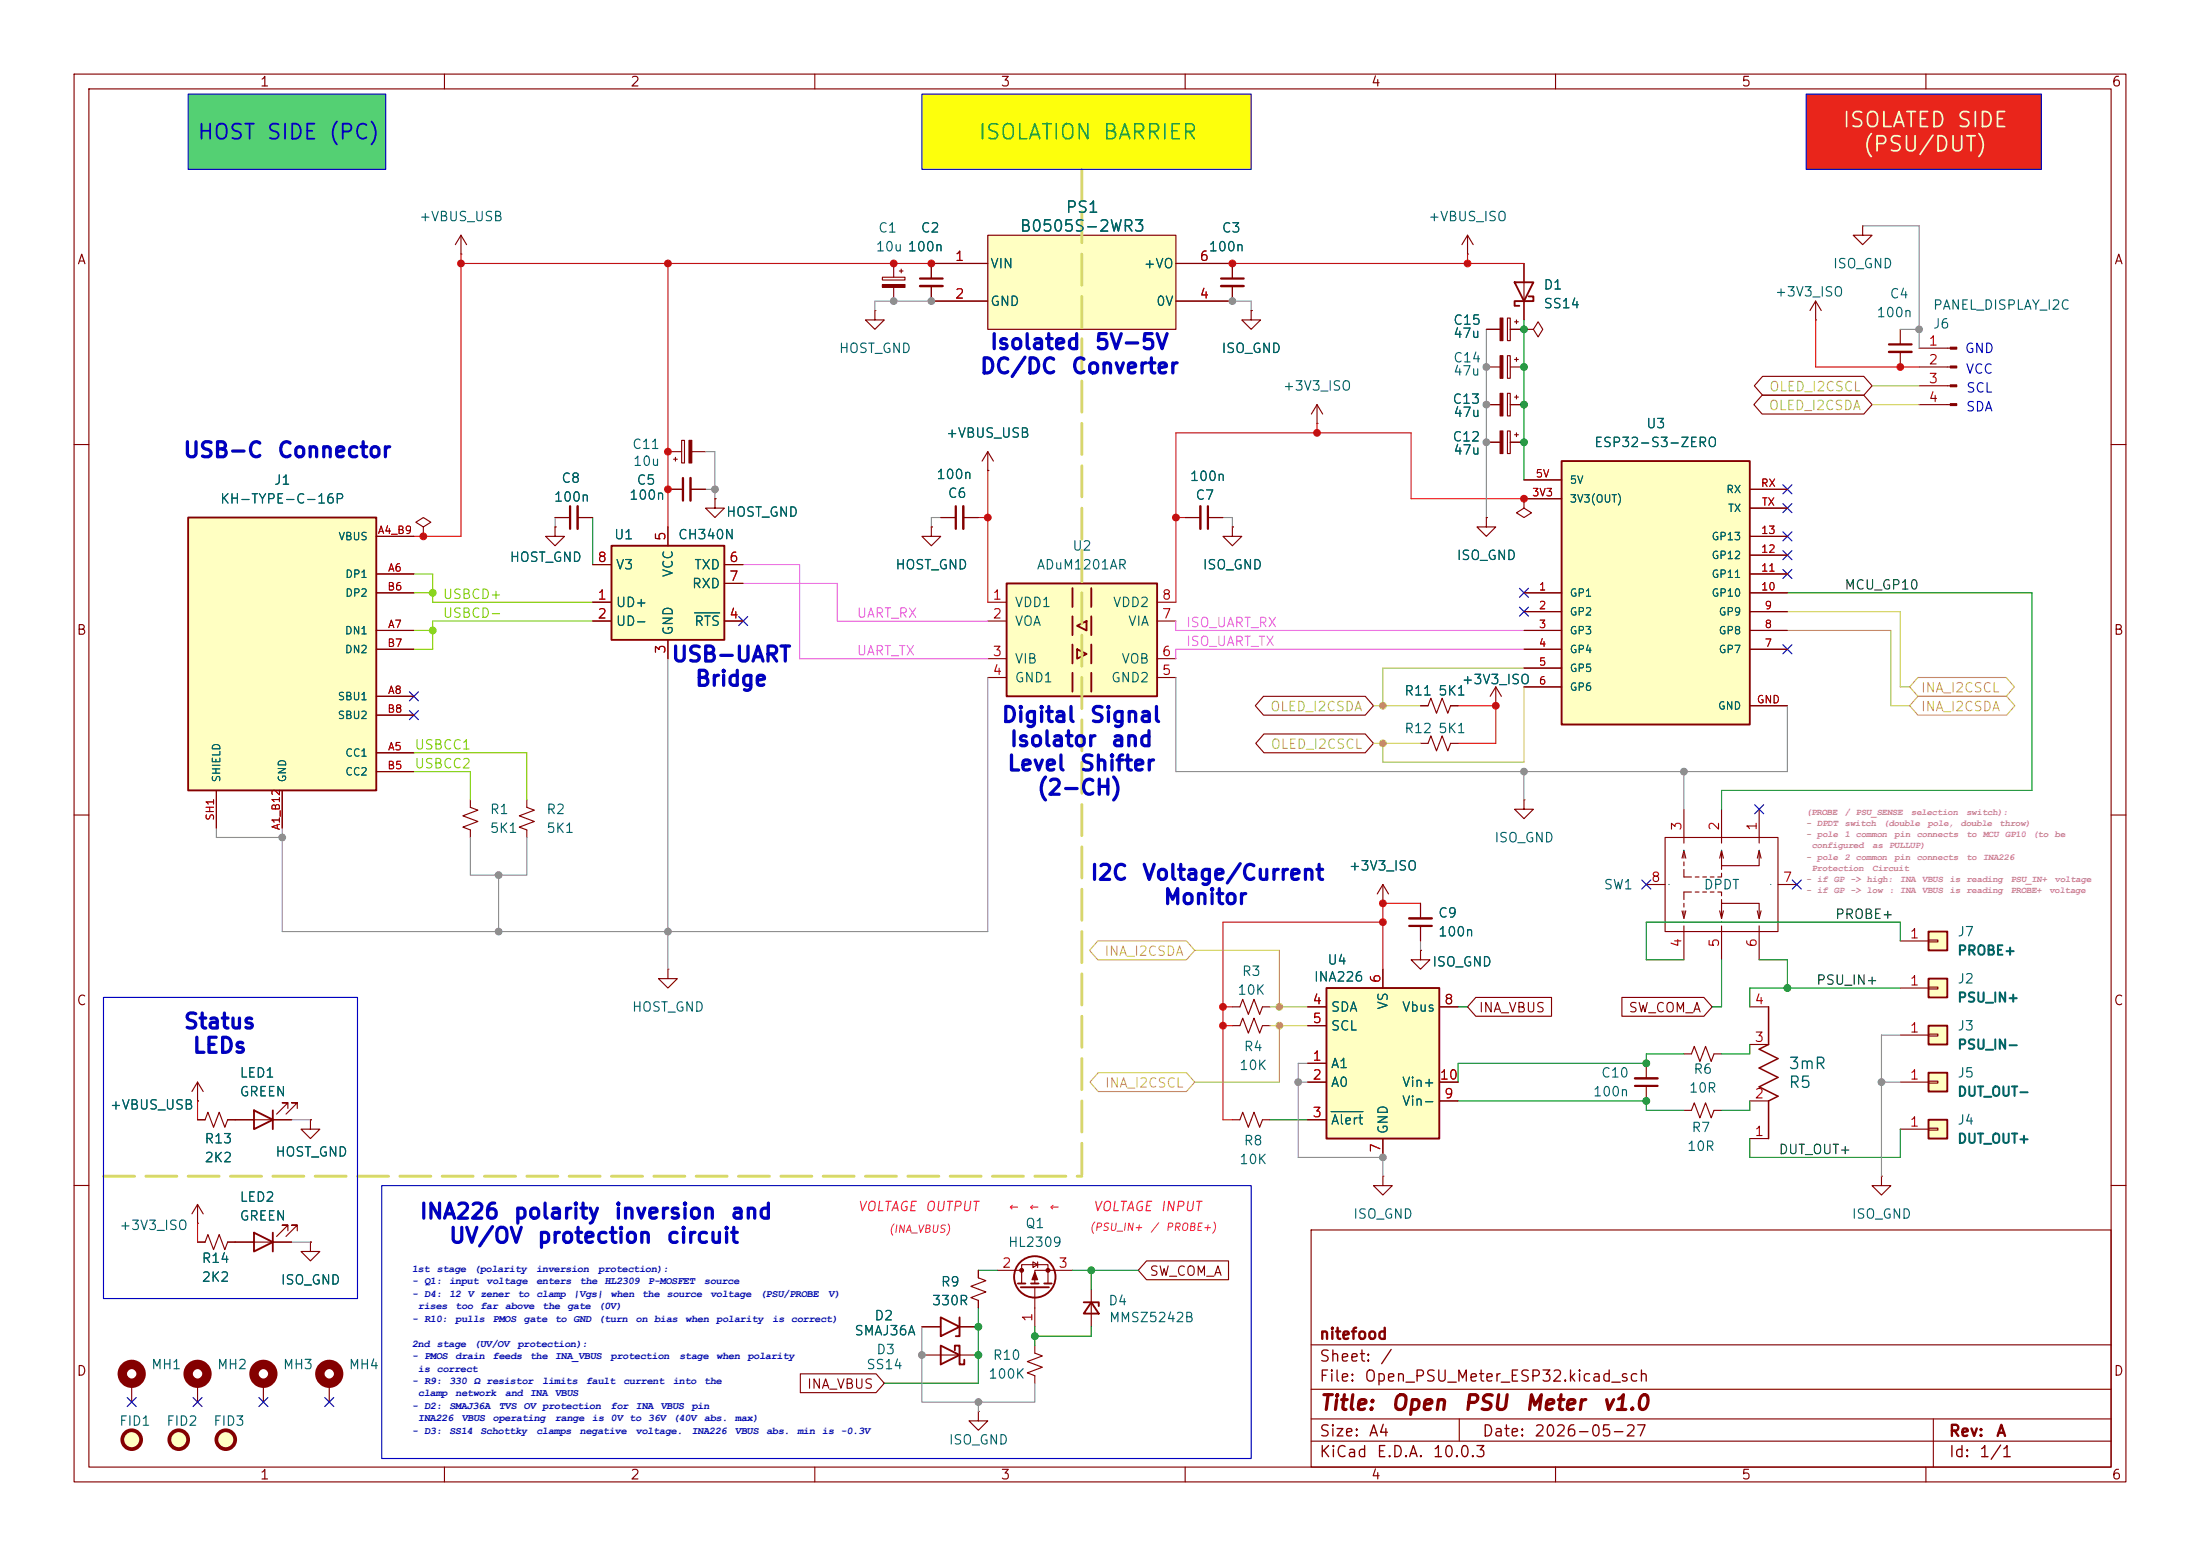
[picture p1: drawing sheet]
<svg xmlns="http://www.w3.org/2000/svg" width="297mm" height="210mm" viewBox="0 0 297 210" stroke-linecap="round" stroke-linejoin="round" font-family="sans-serif">
<g fill="none" stroke="#840000" stroke-width=".15">
<path d="M10 10h277v190h-277zM12 12h273v186h-273zM60 10v2M110 10v2M160 10v2M210 10v2M260 10v2M10 60h2M285 60h2M10 110h2M285 110h2M10 160h2"/>
<path d="M177 166h108v32h-108zM285 160h2M60 198v2M110 198v2M160 198v2M177 194.5h108M177 191.5h108M177 187.5h108M177 181.5h108M197 191.5v3M210 198v2M260 198v2"/>
<path d="M261 191.5v6.5"/>
</g>
<path d="M124.5 12.7h44.4v10.2h-44.4z" fill="#fdff0c"/>
<path d="M243.8 12.7h31.8v10.2h-31.8z" fill="#e9251b"/>
<path d="M25.4 12.7h26.7v10.2h-26.7z" fill="#54d073"/>
<path d="M82.5 73.7h15.3v12.7h-15.3z" fill="#ffffc2"/>
<path d="M82.5 73.7h15.3v12.7h-15.3zM127 177.8l2.5 1.3-2.5 1.2zM129.5 177.8v2.5h-.5" fill="none" stroke="#840000" stroke-width=".25"/>
<path d="M80 76.2h2.5M90.2 71.1v2.6M97.8 76.2h2.5M97.8 78.7h2.5M80 81.3h2.5M80 83.8h2.5M90.2 86.4v2.5M97.8 83.8h2.5M227.3 149.9h1l.4-1.1 .8 2.1 .8-2.1 .7 2.1 .4-1h1M124.5 179.1h2.5M129.5 179.1h2.6" fill="none" stroke="#840000" stroke-width=".15"/>
<path d="M93.8 82.7h3.4" fill="none" stroke="#006464" stroke-width=".15"/>
<path d="M260.3 132.1h2.6v2.5h-2.6z" fill="#ffffc2"/>
<path d="M260.3 132.1h2.6v2.5h-2.6z" fill="none" stroke="#840000" stroke-width=".25"/>
<path d="M256.5 133.4h3.8M260.3 133.2h1.3v.3h-1.3z" fill="none" stroke="#840000" stroke-width=".15"/>
<path d="M260.3 125.7h2.6v2.6h-2.6z" fill="#ffffc2"/>
<path d="M204.5 38.1h2.5l-1.3 2.5zM206.4 40h.6v.6h-2.5v.7h.6M260.3 125.7h2.6v2.6h-2.6zM34.3 166.4l2.5 1.2-2.5 1.3zM36.8 166.4v2.5M127 181.6l2.5 1.3-2.5 1.3zM128.9 182.2v-.6h.6v2.6h.7v-.7" fill="none" stroke="#840000" stroke-width=".25"/>
<g fill="none" stroke="#840000" stroke-width=".15">
<path d="M198.1 34.3h.1M198.1 31.8l-.7 1.2M198.1 31.8l.8 1.2M198.1 31.8v2.5M205.7 35.6v7.6M90.2 66h2M93.2 66h2M166.4 71.1v1.3h-1.3l1.3 1.3 1.2-1.3h-1.2M166.4 71.1h.1M186.7 119.4l-.8 1.3M186.7 119.4l.8 1.3M186.7 119.4v2.5"/>
<path d="M186.7 121.9h.1M256.5 127h3.8M260.3 126.9h1.3v.2h-1.3zM166.4 151.1h1l.4-1 .7 2 .8-2 .8 2 .3-1h1M186.7 158.8v1.2h1.3l-1.3 1.3-1.3-1.3h1.3M186.7 158.8h.1M31.7 167.6h7.7M38.9 166.1v-.7h-.8h.8l-1.6 1.5M40.1 166.1v-.7h-.7h.7l-1.5 1.5M17.8 186.7v2.5M124.5 182.9h7.6"/>
</g>
<circle cx="17.8" cy="185.4" r="1.27" fill="none" stroke="#840000" stroke-width="1.3"/>
<path d="M92.2 64.5v3.1" fill="none" stroke="#840000" stroke-width=".3"/>
<path d="M93.2 64.5v3.1" fill="none" stroke="#840000" stroke-width=".33"/>
<path d="M135.9 78.7h20.3v15.3h-20.3z" fill="#ffffc2"/>
<path d="M135.9 78.7h20.3v15.3h-20.3zM144.8 79.4v2.5M147.3 79.4v2.5M144.8 83.2v2.5M144.8 87v2.5M144.8 90.8v2.5M145.4 87.6l1.3 .7-1.3 .6zM145.4 84.5l1.3-.7v1.3zM147.3 83.2v2.5M147.3 87v2.5M147.3 90.8v2.5" fill="none" stroke="#840000" stroke-width=".25"/>
<g fill="none" stroke="#840000" stroke-width=".15">
<path d="M200.7 49.5h1.8M200.7 54.6h1.8M203.5 48h.4v3.1h-.4zM203.5 53.1h.4v3h-.4zM203.9 49.5h1.8M203.9 54.6h1.8M204.5 48.5h.5M204.5 53.6h.5M204.7 48.3v.5M204.7 53.3v.5M160 69.9h2.1M163.1 69.9h2"/>
<path d="M133.3 81.3h2.6M133.3 83.8h2.6M133.3 88.9h2.6M133.3 91.4h2.6M156.2 81.3h2.5M156.2 83.8h2.5M156.2 88.9h2.5M156.2 91.4h2.5"/>
</g>
<path d="M163.1 68.3v3.1" fill="none" stroke="#840000" stroke-width=".3"/>
<path d="M162.1 68.3v3.1" fill="none" stroke="#840000" stroke-width=".33"/>
<g fill="#840000" stroke="#840000" stroke-width=".15">
<path d="M202.5 48h.4v3.1h-.4z"/>
<path d="M202.5 53.1h.4v3h-.4z"/>
</g>
<path d="M133.3 31.8h25.4v12.7h-25.4z" fill="#ffffc2"/>
<g fill="none" stroke="#840000" stroke-width=".15">
<path d="M125.7 35.6h7.6M133.3 31.8h25.4v12.7h-25.4zM158.7 35.6h7.7M92 59.4h.4v3.1h-.4zM125.7 40.6h7.6M158.7 40.6h7.7M200.7 59.7h1.8M203.5 58.2h.4v3h-.4zM203.9 59.7h1.8M204.5 58.7h.5M204.7 58.4v.5M74.9 69.9h2.1"/>
<path d="M78 69.9h2M90.2 61h1.8M90.9 62h.5M91.2 61.7v.5M93.4 61h1.8M96.5 67.3v1.3h1.3l-1.3 1.3-1.3-1.3h1.3M96.5 67.3h.1M125.7 71.1v1.3h1.3l-1.3 1.3-1.2-1.3h1.2M125.7 71.1h.1M236.2 135.9h2.6M26.7 148.6h.1M26.7 146.1v2.5"/>
<path d="M26.7 146.1l-.8 1.2M26.7 146.1l.7 1.2M41.9 151.1v1.3h1.3l-1.3 1.3-1.3-1.3h1.3M41.9 151.1h.1M227.3 142.2h1l.4-1 .8 2.1 .8-2.1 .7 2.1 .4-1.1h1M236.2 153.7h2.6M236.2 148.6h2.6M236.2 141h2.6M254 158.8v1.2h1.3l-1.3 1.3-1.3-1.3h1.3M254 158.8h.1M26.7 165.1h.1M26.7 162.6l-.8 1.2"/>
<path d="M26.7 162.6l.7 1.2M26.7 162.6v2.5M41.9 167.6v1.3h1.3l-1.3 1.3-1.3-1.3h1.3M41.9 167.6h.1M35.6 186.7v2.5M44.4 186.7v2.5"/>
</g>
<g fill="#840000" stroke="#840000" stroke-width=".15">
<path d="M202.5 58.2h.4v3h-.4z"/>
<path d="M93 59.4h.4v3.1h-.4z"/>
</g>
<path d="M238.8 135.9v5.1l-1.3 .6 2.5 1.3-2.5 1.2 2.5 1.3-2.5 1.3 2.5 1.3-1.2 .6v5.1" fill="none" stroke="#840000" stroke-width=".2"/>
<path d="M77 68.3v3.1" fill="none" stroke="#840000" stroke-width=".3"/>
<path d="M78 68.3v3.1" fill="none" stroke="#840000" stroke-width=".33"/>
<g fill="none" stroke="#840000" stroke-width="1.3">
<circle cx="35.6" cy="185.4" r="1.27"/>
<circle cx="44.4" cy="185.4" r="1.27"/>
</g>
<circle cx="24.1" cy="194.3" r="1.27" fill="#ffffc2" stroke="#ffffc2" stroke-width=".14"/>
<circle cx="24.1" cy="194.3" r="1.27" fill="none" stroke="#840000" stroke-width=".51"/>
<path d="M260.3 144.8h2.6v2.5h-2.6z" fill="#ffffc2"/>
<path d="M260.3 144.8h2.6v2.5h-2.6z" fill="none" stroke="#840000" stroke-width=".25"/>
<path d="M256.5 146.1h3.8M260.3 145.9h1.3v.3h-1.3z" fill="none" stroke="#840000" stroke-width=".15"/>
<path d="M260.3 138.4h2.6v2.6h-2.6z" fill="#ffffc2"/>
<path d="M260.3 138.4h2.6v2.6h-2.6z" fill="none" stroke="#840000" stroke-width=".25"/>
<g fill="none" stroke="#840000" stroke-width=".15">
<path d="M119.1 37.4h3.1v.4h-3.1zM120.6 35.6v1.8M120.6 38.8v1.8M121.4 36.6h.5M121.7 36.3v.5M125.7 35.6v2M125.7 38.6v2M118.1 41.9v1.3h1.3l-1.3 1.3-1.3-1.3h1.3M118.1 41.9h.1M63.5 108v1l1 .3-2 .8 2 .8-2 .7 1 .4v1M71.1 108v1l1 .3-2 .8 2 .8-2 .7 1 .4v1M256.5 139.7h3.8"/>
<path d="M260.3 139.6h1.3v.2h-1.3z"/>
</g>
<path d="M124.2 37.6h3.1" fill="none" stroke="#840000" stroke-width=".3"/>
<path d="M124.2 38.6h3.1" fill="none" stroke="#840000" stroke-width=".33"/>
<path d="M119.1 38.4h3.1v.4h-3.1z" fill="#840000" stroke="#840000" stroke-width=".15"/>
<g fill="#ffffc2" stroke="#ffffc2" stroke-width=".14">
<circle cx="17.8" cy="194.3" r="1.27"/>
<circle cx="30.5" cy="194.3" r="1.27"/>
</g>
<g fill="none" stroke="#840000" stroke-width=".51">
<circle cx="17.8" cy="194.3" r="1.27"/>
<circle cx="30.5" cy="194.3" r="1.27"/>
</g>
<path d="M210.8 62.2h25.4v35.6h-25.4z" fill="#ffffc2"/>
<path d="M210.8 62.2h25.4v35.6h-25.4z" fill="none" stroke="#840000" stroke-width=".25"/>
<g fill="none" stroke="#840000" stroke-width=".15">
<path d="M200.7 44.5h1.8M203.5 42.9h.4v3.1h-.4zM203.9 44.5h1.8M204.5 43.4h.5M204.7 43.2v.5M74.9 71.1v1.3h1.3l-1.3 1.3-1.2-1.3h1.2M74.9 71.1h.1M127 69.9h2M130 69.9h2.1M133.3 63.5h.1M133.3 61l-.7 1.2M133.3 61l.8 1.2"/>
<path d="M133.3 61v2.5M200.7 69.9v1.2h-1.3l1.3 1.3 1.2-1.3h-1.2M200.7 69.9h.1M205.7 67.3v1.3l1.1 .6-1.1 .7-1-.7 1-.6M205.7 67.3h.1M205.7 67.3h5.1M205.7 64.8h5.1M236.2 77.5h5.1M236.2 74.9h5.1M236.2 72.4h5.1M236.2 66h5.1M236.2 68.6h5.1"/>
<path d="M191.8 95.3h1l.4-1.1 .7 2.1 .8-2.1 .8 2.1 .3-1h1M201.9 95.3h.1M201.9 92.7l-.7 1.3M201.9 92.7l.8 1.3M201.9 92.7v2.6M205.7 80h5.1M205.7 82.6h5.1M205.7 85.1h5.1M205.7 87.6h5.1M205.7 90.2h5.1M205.7 92.7h5.1M236.2 80h5.1"/>
<path d="M236.2 82.6h5.1M236.2 85.1h5.1M236.2 87.6h5.1M236.2 95.3h5.1"/>
</g>
<path d="M129 68.3v3.1" fill="none" stroke="#840000" stroke-width=".3"/>
<path d="M130 68.3v3.1" fill="none" stroke="#840000" stroke-width=".33"/>
<path d="M202.5 42.9h.4v3.1h-.4z" fill="#840000" stroke="#840000" stroke-width=".15"/>
<path d="M260.3 151.1h2.6v2.6h-2.6z" fill="#ffffc2"/>
<path d="M34.3 149.9l2.5 1.2-2.5 1.3zM36.8 149.9v2.5M260.3 151.1h2.6v2.6h-2.6z" fill="none" stroke="#840000" stroke-width=".25"/>
<path d="M205.7 44.5h1.3l.6-1.1 .7 1.1-.7 1-.6-1M205.7 44.5h.1M57.1 71.1l1.1-.6-1.1-.6-1 .6 1 .6v1.3M57.1 72.4h.1M31.7 151.1h7.7M38.9 149.6v-.8h-.8h.8l-1.6 1.6M40.1 149.6v-.8h-.7h.7l-1.5 1.6M256.5 152.4h3.8M260.3 152.3h1.3v.2h-1.3zM26.7 167.6h1l.4-1 .7 2.1 .8-2.1 .8 2.1 .3-1.1h1M26.7 186.7v2.5" fill="none" stroke="#840000" stroke-width=".15"/>
<circle cx="26.7" cy="185.4" r="1.27" fill="none" stroke="#840000" stroke-width="1.3"/>
<path d="M25.4 69.9h25.4v36.8h-25.4z" fill="#ffffc2"/>
<g fill="none" stroke="#840000" stroke-width=".25">
<path d="M25.4 69.9h25.4v36.8h-25.4zM137.4 173.2h1M137.8 173.7h3.8M139.2 173.2h1M141 173.2h1M146.3 175.8h2v.5M147.3 175.8l1 1.5h-2z"/>
<circle cx="139.7" cy="172.3" r="2.79"/>
</g>
<g fill="none" stroke="#840000" stroke-width=".15">
<path d="M62.2 34.3h.1M62.2 31.8l-.7 1.2M62.2 31.8l.8 1.2M62.2 31.8v2.5M166.4 35.6v2M166.4 38.6v2M251.5 30.5v1.3h1.2l-1.2 1.2-1.3-1.2h1.3M251.5 30.5h.1M168.9 41.9v1.3h1.3l-1.3 1.3-1.3-1.3h1.3M168.9 41.9h.1M177.8 57.2h.1M177.8 54.6l-.8 1.3"/>
<path d="M177.8 54.6l.8 1.3M177.8 54.6v2.6M245.1 43.2h.1M245.1 40.6l-.8 1.3M245.1 40.6l.8 1.3M245.1 40.6v2.6M256.5 44.5v2M256.5 47.5v2M259.1 47h4.2M259.1 49.5h4.2M259.1 52.1h4.2M259.1 54.6h4.2"/>
<path d="M50.8 72.4h5.1M50.8 77.5h5.1M50.8 85.1h5.1M50.8 94h5.1M50.8 80h5.1M50.8 87.6h5.1M50.8 96.5h5.1M29.2 106.7v5.1M38.1 106.7v5.1M50.8 101.6h5.1M50.8 104.1h5.1M191.8 100.3h1l.4-1 .7 2 .8-2 .8 2 .3-1h1"/>
<path d="M205.7 108v1.2h1.3l-1.3 1.3-1.2-1.3h1.2M205.7 108h.1M222.2 119.4h2.6M224.8 113h15.2v12.7h-15.2zM227.1 115.8l.2-1 .3 1M227.3 117.3v1.1h1M227.3 109.2v4.6M227.3 115.3v.5M227.3 116.3v.5M228.9 118.4h.5M229.9 118.4h.5M230.9 118.4h.5"/>
<path d="M232.4 114.8v2h5.1v-2M232.4 117.9v.5h-.5M232.4 109.2v4.6M232.4 116.8v.5M232.4 114.8l.3 1M232.4 114.8l-.2 1M237.5 114.8l.2 1M237.5 114.8l-.3 1M237.5 109.2v4.6M240 119.4h2.6M90.2 130.8v1.3h1.2l-1.2 1.3-1.3-1.3h1.3M90.2 130.8h.1"/>
<path d="M191.8 128.3v1.2h-1.3l1.3 1.3 1.2-1.3h-1.2M191.8 128.3h.1M227.1 122.9l.2 1.1 .3-1.1M227.3 121.9v.5M227.3 122.9v.5M227.3 125v4.5M228.3 120.4h-1v1M228.9 120.4h.5M229.9 120.4h.5M230.9 120.4h.5M231.9 120.4h.5v.5M232.2 122.9l.2 1.1"/>
<path d="M232.4 124v-2.1h5.1v2.1M232.4 121.4v.5M232.4 125v4.5M232.7 122.9l-.3 1.1M237.2 122.9l.3 1.1M237.5 125v4.5M237.7 122.9l-.2 1.1M26.7 151.1h1l.4-1 .7 2 .8-2 .8 2 .3-1h1M132.1 171.5v1l1 .3-2 .8 2 .8-2 .7 1 .4v1M134.6 171.5h3.3M137.9 173.2v-2.5h3.6v2.5M139.4 170.3l.7 .4-.7 .4z"/>
<path d="M139.7 173.7v5.4M140.1 170.3v.8M144.8 171.5h-5.1v1.7M147.3 174v5.1M132.1 190.5v1.3h1.2l-1.2 1.2-1.3-1.2h1.3M132.1 190.5h.1M139.7 181.6v1l1 .4-2 .8 2 .7-2 .8 1 .4v1"/>
</g>
<g fill="#840000" stroke="#840000" stroke-width=".15">
<path d="M139.7 171.7l.4 1h-.8z"/>
<path d="M263.3 46.9h.9v.2h-.9z"/>
<path d="M263.3 49.4h.9v.3h-.9z"/>
<path d="M263.3 51.9h.9v.3h-.9z"/>
<path d="M263.3 54.5h.9v.2h-.9z"/>
<circle cx="137.9" cy="171.4" r=".25"/>
<circle cx="141.5" cy="171.4" r=".25"/>
</g>
<path d="M164.8 37.6h3.1M255 46.5h3.1" fill="none" stroke="#840000" stroke-width=".3"/>
<path d="M164.8 38.6h3.1M255 47.5h3.1" fill="none" stroke="#840000" stroke-width=".33"/>
<path d="M179.1 133.4h15.2v20.3h-15.2z" fill="#ffffc2"/>
<path d="M179.1 133.4h15.2v20.3h-15.2z" fill="none" stroke="#840000" stroke-width=".25"/>
<g fill="none" stroke="#840000" stroke-width=".15">
<path d="M125.7 38.6v2h7.6M133.3 35.6h-7.6v2M158.7 35.6h7.7v2M166.4 38.6v2h-7.7M205.7 35.6v2.5M168.9 41.9h.1M200.7 44.5h1.8M200.7 59.7h1.8M200.7 54.6h1.8M203.9 44.5h1.8M203.9 59.7h1.8M203.9 54.6h1.8"/>
<path d="M205.7 44.5h.1M205.7 40.6v2.6M237.9 53.3h13.7l1.1 1.3-1.1 1.3h-13.7l-1.1-1.3zM237.9 50.8h13.7l1.1 1.3-1.1 1.2h-13.7l-1.1-1.2zM50.8 72.4h5.1M50.8 77.5h5.1M57.1 72.4h.1M74.9 71.1h.1M74.9 69.9h2.1M78 69.9h2M80 76.2h2.5M90.2 66h2"/>
<path d="M90.2 71.1v2.6M93.2 66h2M96.5 67.3h.1M97.8 76.2h2.5M97.8 78.7h2.5M125.7 71.1h.1M127 69.9h2M130 69.9h2.1M133.3 63.5h.1M160 69.9h2.1M163.1 69.9h2M166.4 71.1h.1"/>
<path d="M200.7 69.9h.1M205.7 67.3h.1M205.7 67.3h5.1M205.7 64.8h5.1M236.2 66h5.1M236.2 72.4h5.1M236.2 77.5h5.1M236.2 74.9h5.1M236.2 68.6h5.1M50.8 85.1h5.1M50.8 94h5.1M50.8 80h5.1"/>
<path d="M50.8 87.6h5.1M50.8 96.5h5.1M80 81.3h2.5M80 83.8h2.5M90.2 86.4v2.5M97.8 83.8h2.5M170.6 94h13.7l1.1 1.3-1.1 1.2h-13.7l-1.1-1.2zM170.6 99.1h13.7l1.1 1.2-1.1 1.3h-13.7l-1.1-1.3zM191.8 95.3h1M195.8 95.3h1M201.9 95.3h.1M205.7 85.1h5.1"/>
<path d="M205.7 80h5.1M205.7 87.6h5.1M205.7 82.6h5.1M205.7 90.2h5.1M205.7 92.7h5.1M236.2 85.1h5.1M236.2 80h5.1M236.2 87.6h5.1M236.2 82.6h5.1M236.2 95.3h5.1M29.2 106.7v5.1M38.1 106.7v5.1"/>
<path d="M50.8 101.6h5.1M50.8 104.1h5.1M166.4 138.4h1l.4-1 .7 2 .8-2 .8 2 .3-1h1M166.4 135.9h1l.4-1 .7 2 .8-2 .8 2 .3-1h1M176.5 135.9h2.6M176.5 138.4h2.6M186.7 121.9h.1M186.7 130.8v2.6M191.8 128.3h.1M191.8 121.9v2.1M191.8 125v2M194.3 135.9h2.5"/>
<path d="M199.2 134.6h10.3v2.6h-10.3l-1.1-1.3zM219 134.6h11l1.1 1.3-1.1 1.3h-11zM26.7 148.6h.1M26.7 151.1h1M30.7 151.1h3.6M36.8 151.1h2.6M41.9 151.1h.1M176.5 143.5h2.6M176.5 146.1h2.6M176.5 151.1h2.6M186.7 153.7v2.5M194.3 146.1h2.5"/>
<path d="M194.3 148.6h2.5M222.2 143.5v2M222.2 146.6v2M26.7 167.6h1M30.7 167.6h3.6M36.8 167.6h2.6M41.9 167.6h.1M124.5 179.1h2.5M129.5 179.1h2.6M132.1 171.5v1M132.1 175.5v1M154.8 170.2h11.1v2.5h-11.1l-1.1-1.2z"/>
<path d="M108 185.4h10.3l1.1 1.3-1.1 1.3h-10.3z"/>
</g>
<path d="M93.8 82.7h3.4M179.7 150h4.3" fill="none" stroke="#006464" stroke-width=".15"/>
<path d="M190.2 125h3.1M220.7 146.6h3.1" fill="none" stroke="#840000" stroke-width=".3"/>
<path d="M190.2 124h3.1M220.7 145.5h3.1" fill="none" stroke="#840000" stroke-width=".33"/>
<path d="M258.9 91.4h11.9l1.2 1.3-1.2 1.3h-11.9l-1.1-1.3zM258.9 94h12l1.1 1.3-1.1 1.2h-12l-1.1-1.2zM148.2 127h12l1.1 1.3-1.1 1.2h-12l-1.1-1.2zM148.3 144.8h11.9l1.1 1.3-1.1 1.2h-11.9l-1.2-1.2z" fill="none" stroke="#d1aa5e" stroke-width=".15"/>
<path d="M146 22.9v135.9M14 158.8h132" fill="none" stroke="#d8d757" stroke-width=".38" stroke-dasharray="4.2 1.5"/>
<g fill="none" stroke="#8f8f8f" stroke-width=".15">
<path d="M251.5 30.5h7.6v16.5M125.7 40.6h-7.6v1.3M166.4 40.6h2.5v1.3M200.7 44.5v25.4M256.5 44.5h2.6M74.9 69.9v1.2M95.2 61h1.3v6.3M95.2 66h1.3M127 69.9h-1.3v1.2M165.1 69.9h1.3v1.2M90.2 88.9v41.9M133.3 91.4v34.3h-95.2v-13.9"/>
<path d="M158.7 91.4v12.7h82.6v-8.8M29.2 111.8v1.2h8.9M63.5 113v5.1h7.6v-5.1M67.3 118.1v7.6M205.7 104.1v3.9M227.3 104.1v5.1M191.8 127v1.3M256.5 139.7h-2.5v19.1M39.4 151.1h2.5M175.3 146.1h1.2M176.5 143.5h-1.2v12.7h11.4v2.6M254 146.1h2.5"/>
<path d="M39.4 167.6h2.5M124.5 179.1v10.1h15.2v-2.5M132.1 189.2v1.3"/>
</g>
<g fill="none" stroke="#009600" stroke-width=".15">
<path d="M205.7 43.2v21.6M80 69.9v6.3M241.3 80h33v26.7h-41.9v2.5M196.8 135.9h1.3M232.4 129.5v6.4h-1.3M237.5 129.5h3.8v3.9M256.5 133.4h-20.3v2.5M256.5 127v-2.5h-34.3v5h5.1M171.4 151.1h5.1M196.8 148.6h25.4v1.3h5.1M227.3 142.2h-5.1v1.3h-25.4v2.6M236.2 141v1.2h-3.8"/>
<path d="M236.2 148.6v1.3h-3.8M256.5 152.4v3.8h-20.3v-2.5M132.1 176.5v10.2h-12.7M132.1 171.5h2.5M139.7 179.1v2.5M144.8 171.5h8.9M147.3 179.1v1.2h-7.6M147.3 171.5v2.5"/>
</g>
<g fill="none" stroke="#d4120d" stroke-width=".15">
<path d="M62.2 35.6h63.5M62.2 34.3v38.1h-6.3M90.2 35.6v35.5M166.4 35.6h39.3M198.1 34.3v1.3M177.8 57.2v1.2M245.1 43.2v6.3h14M132.1 69.9h1.2M133.3 63.5v17.8M158.7 69.9h1.3M205.7 67.3h-15.2v-8.9h-31.8v22.9M196.8 95.3h5.1v5h-5.1"/>
<path d="M165.1 138.4h1.3M165.1 135.9h1.3M186.7 124.5h-21.6v26.6h1.3M191.8 121.9h-5.1v8.9M26.7 148.6v2.5M26.7 165.1v2.5"/>
</g>
<path d="M100.3 78.7h12.7v5.1h20.3M100.3 76.2h7.6v12.7h25.4M158.7 83.8v1.3h47M205.7 87.6h-47v1.3" fill="none" stroke="#ff66f5" stroke-width=".15"/>
<path d="M55.9 77.5h2.5v3.8h21.6M55.9 80h2.5M55.9 85.1h2.5M80 83.8h-21.6v3.8h-2.5M55.9 104.1h7.6v3.9M55.9 101.6h15.2v6.4" fill="none" stroke="#84d40c" stroke-width=".15"/>
<path d="M252.7 54.6h6.4M252.7 52.1h6.4M185.4 95.3h6.4M205.7 90.2h-19v5.1M205.7 92.7v10.2h-19v-2.6M241.3 85.1h14v10.2h2.5M241.3 82.6h15.2v10.1h1.3M185.4 100.3h6.4M161.3 128.3h11.4v7.6M171.4 138.4h5.1M171.4 135.9h5.1M172.7 138.4v7.7h-11.4" fill="none" stroke="#b6b452" stroke-width=".15"/>
<g fill="none" stroke="#000084" stroke-width=".15">
<path d="M205.1 79.4l1.2 1.2M206.3 79.4l-1.2 1.2M240.7 65.4l1.2 1.2M240.7 71.8l1.2 1.2M240.7 74.3l1.2 1.2M240.7 68l1.2 1.2M240.7 76.9l1.2 1.2M241.9 65.4l-1.2 1.2M241.9 71.8l-1.2 1.2M241.9 74.3l-1.2 1.2M241.9 68l-1.2 1.2M241.9 76.9l-1.2 1.2"/>
<path d="M55.3 95.9l1.2 1.2M55.3 93.4l1.2 1.2M56.5 95.9l-1.2 1.2M56.5 93.4l-1.2 1.2M99.7 83.2l1.2 1.2M100.9 83.2l-1.2 1.2M205.1 81.9l1.2 1.3M206.3 81.9l-1.2 1.3M240.7 87l1.2 1.2M241.9 87l-1.2 1.2M221.6 118.8l1.3 1.2M222.9 118.8l-1.3 1.2"/>
<path d="M236.9 108.6l1.2 1.2M238.1 108.6l-1.2 1.2M242 118.8l1.2 1.2M243.2 118.8l-1.2 1.2M17.2 188.6l1.2 1.2M18.4 188.6l-1.2 1.2M26.1 188.6l1.2 1.2M27.3 188.6l-1.2 1.2M35 188.6l1.2 1.2M36.2 188.6l-1.2 1.2M43.8 188.6l1.3 1.2M45.1 188.6l-1.3 1.2"/>
</g>
<path d="M25.4 12.7h26.7v10.2h-26.7zM124.5 12.7h44.4v10.2h-44.4zM243.8 12.7h31.8v10.2h-31.8zM14 134.6h34.3v40.7h-34.3zM51.5 160h117.4v36.9h-117.4z" fill="none" stroke="#0000c2" stroke-width=".15"/>
<g fill="#8f8f8f" stroke="#8f8f8f" stroke-width=".14">
<circle cx="38.1" cy="113" r=".46"/>
<circle cx="67.3" cy="125.7" r=".46"/>
<circle cx="67.3" cy="118.1" r=".46"/>
<circle cx="125.7" cy="40.6" r=".46"/>
<circle cx="120.6" cy="40.6" r=".46"/>
<circle cx="132.1" cy="189.2" r=".46"/>
<circle cx="186.7" cy="156.2" r=".46"/>
<circle cx="124.5" cy="182.9" r=".46"/>
<circle cx="96.5" cy="66" r=".46"/>
<circle cx="90.2" cy="125.7" r=".46"/>
<circle cx="227.3" cy="104.1" r=".46"/>
<circle cx="205.7" cy="104.1" r=".46"/>
<circle cx="200.7" cy="59.7" r=".46"/>
<circle cx="200.7" cy="54.6" r=".46"/>
<circle cx="200.7" cy="49.5" r=".46"/>
<circle cx="166.4" cy="40.6" r=".46"/>
<circle cx="259.1" cy="44.5" r=".46"/>
<circle cx="175.3" cy="146.1" r=".46"/>
<circle cx="254" cy="146.1" r=".46"/>
</g>
<g fill="#d4120d" stroke="#d4120d" stroke-width=".14">
<circle cx="125.7" cy="35.6" r=".46"/>
<circle cx="166.4" cy="35.6" r=".46"/>
<circle cx="90.2" cy="35.6" r=".46"/>
<circle cx="90.2" cy="61" r=".46"/>
<circle cx="120.6" cy="35.6" r=".46"/>
<circle cx="165.1" cy="138.4" r=".46"/>
<circle cx="90.2" cy="66" r=".46"/>
<circle cx="57.1" cy="72.4" r=".46"/>
<circle cx="62.2" cy="35.6" r=".46"/>
<circle cx="133.3" cy="69.9" r=".46"/>
<circle cx="158.7" cy="69.9" r=".46"/>
<circle cx="165.1" cy="135.9" r=".46"/>
<circle cx="201.9" cy="95.3" r=".46"/>
<circle cx="177.8" cy="58.4" r=".46"/>
<circle cx="205.7" cy="67.3" r=".46"/>
<circle cx="198.1" cy="35.6" r=".46"/>
<circle cx="256.5" cy="49.5" r=".46"/>
<circle cx="186.7" cy="121.9" r=".46"/>
<circle cx="186.7" cy="124.5" r=".46"/>
</g>
<g fill="#b6b452" stroke="#b6b452" stroke-width=".14">
<circle cx="172.7" cy="138.4" r=".46"/>
<circle cx="172.7" cy="135.9" r=".46"/>
<circle cx="186.7" cy="95.3" r=".46"/>
<circle cx="186.7" cy="100.3" r=".46"/>
</g>
<g fill="#009600" stroke="#009600" stroke-width=".14">
<circle cx="139.7" cy="180.3" r=".46"/>
<circle cx="132.1" cy="182.9" r=".46"/>
<circle cx="132.1" cy="179.1" r=".46"/>
<circle cx="147.3" cy="171.5" r=".46"/>
<circle cx="205.7" cy="44.5" r=".46"/>
<circle cx="205.7" cy="59.7" r=".46"/>
<circle cx="205.7" cy="54.6" r=".46"/>
<circle cx="205.7" cy="49.5" r=".46"/>
<circle cx="241.3" cy="133.4" r=".46"/>
<circle cx="222.2" cy="148.6" r=".46"/>
<circle cx="222.2" cy="143.5" r=".46"/>
</g>
<g fill="#84d40c" stroke="#84d40c" stroke-width=".14">
<circle cx="58.4" cy="80" r=".46"/>
<circle cx="58.4" cy="85.1" r=".46"/>
</g>
<g font-size="2" fill="#fffcb6">
<text x="248.6" y="17.7">ISOLATED SIDE</text>
<text x="251.4" y="21">(PSU/DUT)</text>
</g>
<g font-size="2" fill="#0000c2">
<text x="26.5" y="19.3">HOST SIDE (PC)</text>
<text x="133.5" y="47.7">Isolated</text>
<text x="147.7" y="47.7">5V-5V</text>
<text x="132.2" y="50.9">DC/DC</text>
<text x="144.5" y="50.9">Converter</text>
<text x="24.6" y="62.3">USB-C</text>
<text x="37.3" y="62.3">Connector</text>
<text x="90.5" y="89.8">USB-UART</text>
<text x="93.7" y="93.1">Bridge</text>
<text x="135.1" y="98">Digital</text>
<text x="136.2" y="101.3">Isolator</text>
<text x="147" y="98">Signal</text>
<text x="149.9" y="101.3">and</text>
<text x="135.9" y="104.5">Level</text>
<text x="139.9" y="107.8">(2-CH)</text>
<text x="145.7" y="104.5">Shifter</text>
<text x="147.1" y="119.3">I2C</text>
<text x="154.1" y="119.3">Voltage/Current</text>
<text x="156.9" y="122.6">Monitor</text>
<text x="24.7" y="139.4">Status</text>
<text x="25.9" y="142.6">LEDs</text>
<text x="56.5" y="165">INA226</text>
<text x="69.2" y="165">polarity</text>
<text x="82.8" y="165">inversion</text>
<text x="98.5" y="165">and</text>
<text x="60.5" y="168.3">UV/OV</text>
<text x="72.4" y="168.3">protection</text>
<text x="89.9" y="168.3">circuit</text>
</g>
<text font-size="2" fill="#33a749" x="132" y="19.3">ISOLATION BARRIER</text>
<g font-size="2" fill="#840000">
<text x="178" y="190.8">Title:</text>
<text x="187.7" y="190.8">Open</text>
<text x="197.4" y="190.8">PSU</text>
<text x="205.7" y="190.8">Meter</text>
<text x="216.2" y="190.8">v1.0</text>
</g>
<g font-size="1.5" fill="#006464">
<text x="143.8" y="29.1">PS1</text>
<text x="137.6" y="31.6">B0505S-2WR3</text>
<text x="241.4" y="147.2">R5</text>
<text x="241.4" y="144.7">3mR</text>
</g>
<g font-size="1.5" fill="#840000">
<text x="178" y="184.2">Sheet:</text>
<text x="178" y="181.2">nitefood</text>
<text x="186.2" y="184.2">/</text>
<text x="178" y="186.9">File:</text>
<text x="184.1" y="186.9">Open_PSU_Meter_ESP32.kicad_sch</text>
<text x="178" y="197.1">KiCad</text>
<text x="178" y="194.3">Size:</text>
<text x="184.7" y="194.3">A4</text>
<text x="185.7" y="197.1">E.D.A.</text>
<text x="193.3" y="197.1">10.0.3</text>
<text x="200" y="194.3">Date:</text>
<text x="207" y="194.3">2026-05-27</text>
<text x="263" y="194.3">Rev:</text>
<text x="263" y="197.1">Id:</text>
<text x="267.1" y="197.1">1/1</text>
<text x="269.4" y="194.3">A</text>
</g>
<g font-size="1.4" fill="#000abe">
<text x="55.6" y="171.7">1st</text>
<text x="55.6" y="173.4">- Q1:</text>
<text x="59" y="171.7">stage</text>
<text x="60.7" y="173.4">input</text>
<text x="64" y="171.7">(polarity</text>
<text x="65.7" y="173.4">voltage</text>
<text x="72.4" y="171.7">inversion</text>
<text x="72.4" y="173.4">enters</text>
<text x="78.3" y="173.4">the</text>
<text x="80.8" y="171.7">protection):</text>
<text x="81.6" y="173.4">HL2309</text>
<text x="87.5" y="173.4">P-MOSFET</text>
<text x="95.1" y="173.4">source</text>
<text x="55.6" y="175">- D4:</text>
<text x="55.6" y="178.4">- R10:</text>
<text x="56.5" y="176.7">rises</text>
<text x="60.7" y="175">12 V zener</text>
<text x="61.5" y="178.4">pulls</text>
<text x="61.5" y="176.7">too</text>
<text x="64.9" y="176.7">far</text>
<text x="66.5" y="178.4">PMOS</text>
<text x="68.2" y="176.7">above</text>
<text x="69.9" y="175">to clamp</text>
<text x="70.7" y="178.4">gate</text>
<text x="73.2" y="176.7">the</text>
<text x="74.9" y="178.4">to GND</text>
<text x="76.6" y="176.7">gate</text>
<text x="77.4" y="175">|Vgs|</text>
<text x="80.8" y="178.4">(turn</text>
<text x="80.8" y="176.7">(0V)</text>
<text x="82.5" y="175">when</text>
<text x="85.8" y="178.4">on bias</text>
<text x="86.7" y="175">the</text>
<text x="90" y="175">source</text>
<text x="92.6" y="178.4">when</text>
<text x="95.9" y="175">voltage</text>
<text x="96.7" y="178.4">polarity</text>
<text x="102.6" y="175">(PSU/PROBE</text>
<text x="104.3" y="178.4">is correct)</text>
<text x="111.9" y="175">V)</text>
<text x="55.6" y="181.8">2nd stage</text>
<text x="55.6" y="183.4">- PMOS</text>
<text x="56.5" y="185.1">is correct</text>
<text x="61.5" y="183.4">drain</text>
<text x="64" y="181.8">(UV/OV</text>
<text x="66.5" y="183.4">feeds</text>
<text x="69.9" y="181.8">protection):</text>
<text x="71.6" y="183.4">the</text>
<text x="74.9" y="183.4">INA_VBUS</text>
<text x="82.5" y="183.4">protection</text>
<text x="91.7" y="183.4">stage</text>
<text x="96.7" y="183.4">when</text>
<text x="100.9" y="183.4">polarity</text>
<text x="55.6" y="186.8">- R9:</text>
<text x="55.6" y="190.2">- D2:</text>
<text x="56.5" y="188.5">clamp</text>
<text x="56.5" y="191.8">INA226</text>
<text x="60.7" y="186.8">330</text>
<text x="60.7" y="190.2">SMAJ36A</text>
<text x="61.5" y="188.5">network</text>
<text x="62.3" y="191.8">VBUS</text>
<text x="64" y="186.8">Ω resistor</text>
<text x="66.5" y="191.8">operating</text>
<text x="67.4" y="190.2">TVS</text>
<text x="68.2" y="188.5">and INA VBUS</text>
<text x="70.7" y="190.2">OV protection</text>
<text x="73.2" y="186.8">limits</text>
<text x="74.9" y="191.8">range</text>
<text x="79.1" y="186.8">fault</text>
<text x="80" y="191.8">is 0V to 36V (40V</text>
<text x="82.5" y="190.2">for</text>
<text x="84.2" y="186.8">current</text>
<text x="85.8" y="190.2">INA VBUS</text>
<text x="90.9" y="186.8">into</text>
<text x="93.4" y="190.2">pin</text>
<text x="95.1" y="191.8">abs.</text>
<text x="95.1" y="186.8">the</text>
<text x="99.3" y="191.8">max)</text>
<text x="55.6" y="193.5">- D3:</text>
<text x="60.7" y="193.5">SS14</text>
<text x="64.9" y="193.5">Schottky</text>
<text x="72.4" y="193.5">clamps</text>
<text x="78.3" y="193.5">negative</text>
<text x="85.8" y="193.5">voltage.</text>
<text x="93.4" y="193.5">INA226</text>
<text x="99.3" y="193.5">VBUS</text>
<text x="103.5" y="193.5">abs.</text>
<text x="107.7" y="193.5">min</text>
<text x="111" y="193.5">is -0.3V</text>
</g>
<g font-size="1.3" fill="#840000">
<text x="35" y="12">1</text>
<text x="85" y="12">2</text>
<text x="135" y="12">3</text>
<text x="185" y="12">4</text>
<text x="235" y="12">5</text>
<text x="285" y="12">6</text>
<text x="10.3" y="36">A</text>
<text x="285.3" y="36">A</text>
<text x="10.3" y="86">B</text>
<text x="285.3" y="86">B</text>
<text x="10.3" y="136">C</text>
<text x="199.5" y="137">INA_VBUS</text>
<text x="219.8" y="137">SW_COM_A</text>
<text x="285.3" y="136">C</text>
<text x="155.1" y="172.5">SW_COM_A</text>
<text x="10.3" y="186">D</text>
<text x="285.3" y="186">D</text>
<text x="108.9" y="187.8">INA_VBUS</text>
<text x="35" y="200">1</text>
<text x="85" y="200">2</text>
<text x="135" y="200">3</text>
<text x="185" y="200">4</text>
<text x="235" y="200">5</text>
<text x="285" y="200">6</text>
</g>
<g font-size="1.3" fill="#006464">
<text x="56.5" y="30.2">+VBUS_USB</text>
<text x="118.1" y="34.2">10u 100n</text>
<text x="118.5" y="31.7">C1</text>
<text x="122.4" y="34.2">100n</text>
<text x="124.2" y="31.7">C2</text>
<text x="163.1" y="34.2">100n</text>
<text x="164.9" y="31.7">C3</text>
<text x="192.7" y="30.2">+VBUS_ISO</text>
<text x="133.6" y="36.5">VIN</text>
<text x="133.6" y="41.6">GND</text>
<text x="154.3" y="36.5">+VO</text>
<text x="156" y="41.6">0V</text>
<text x="208.3" y="39.4">D1</text>
<text x="208.3" y="41.9">SS14</text>
<text x="239.5" y="40.3">+3V3_ISO</text>
<text x="247.4" y="36.5">ISO_GND</text>
<text x="255" y="40.6">C4</text>
<text x="113.2" y="48">HOST_GND</text>
<text x="164.8" y="48">ISO_GND</text>
<text x="196.1" y="44.2">C15</text>
<text x="196.1" y="45.9">47u</text>
<text x="253.2" y="43.1">100n</text>
<text x="260.9" y="44.7">J6</text>
<text x="260.9" y="42.1">PANEL_DISPLAY_I2C</text>
<text x="173.1" y="53">+3V3_ISO</text>
<text x="196.1" y="49.2">C14</text>
<text x="196.1" y="51">47u</text>
<text x="127.6" y="59.4">+VBUS_USB</text>
<text x="196" y="54.8">C13</text>
<text x="196" y="59.9">C12</text>
<text x="196.1" y="56.6">47u</text>
<text x="222.1" y="58.1">U3</text>
<text x="36.9" y="65.7">J1</text>
<text x="75.7" y="65.5">C8</text>
<text x="85.3" y="60.9">C11</text>
<text x="85.4" y="63.2">10u</text>
<text x="85.9" y="65.7">C5</text>
<text x="126.3" y="65">100n</text>
<text x="160.5" y="65.2">100n</text>
<text x="196.1" y="61.7">47u</text>
<text x="215.1" y="60.7">ESP32-S3-ZERO</text>
<text x="29.6" y="68.3">KH-TYPE-C-16P</text>
<text x="74.7" y="68">100n</text>
<text x="84.8" y="67.8">100n</text>
<text x="97.9" y="70.1">HOST_GND</text>
<text x="127.9" y="67.5">C6</text>
<text x="161.3" y="67.8">C7</text>
<text x="68.7" y="76.2">HOST_GND</text>
<text x="82.8" y="73.1">U1</text>
<text x="83.1" y="77.2">V3</text>
<text x="91.1" y="78" transform="rotate(-90 91.1 78)">VCC</text>
<text x="91.4" y="73.1">CH340N</text>
<text x="93.6" y="77.2">TXD</text>
<text x="120.8" y="77.2">HOST_GND</text>
<text x="139.9" y="77.2">ADuM1201AR</text>
<text x="144.7" y="74.6">U2</text>
<text x="162.3" y="77.2">ISO_GND</text>
<text x="196.6" y="75.9">ISO_GND</text>
<text x="83.1" y="82.3">UD+</text>
<text x="93.3" y="79.7">RXD</text>
<text x="136.9" y="82.3">VDD1</text>
<text x="150.2" y="82.3">VDD2</text>
<text x="83.1" y="84.8">UD-</text>
<text x="91.1" y="85.9" transform="rotate(-90 91.1 85.9)">GND</text>
<text x="93.6" y="84.8">RTS</text>
<text x="136.9" y="84.8">VOA</text>
<text x="136.9" y="89.9">VIB</text>
<text x="151.3" y="89.9">VOB</text>
<text x="152.2" y="84.8">VIA</text>
<text x="136.9" y="92.4">GND1</text>
<text x="149.9" y="92.4">GND2</text>
<text x="189.5" y="94.2">R11</text>
<text x="194.1" y="94.2">5K1</text>
<text x="197.2" y="92.7">+3V3_ISO</text>
<text x="189.5" y="99.3">R12</text>
<text x="194.1" y="99.3">5K1</text>
<text x="66" y="110.2">R1</text>
<text x="66" y="112.7">5K1</text>
<text x="73.7" y="110.2">R2</text>
<text x="73.7" y="112.7">5K1</text>
<text x="182" y="117.8">+3V3_ISO</text>
<text x="201.6" y="114">ISO_GND</text>
<text x="194.1" y="124.2">C9</text>
<text x="216.4" y="120.4">SW1</text>
<text x="229.9" y="120.4">DPDT</text>
<text x="179.1" y="130.5">U4</text>
<text x="193.3" y="130.8">ISO_GND</text>
<text x="194.1" y="126.7">100n</text>
<text x="264.2" y="129.2">PROBE+</text>
<text x="264.2" y="126.7">J7</text>
<text x="85.2" y="136.9">HOST_GND</text>
<text x="167" y="134.6">10K</text>
<text x="167.6" y="132">R3</text>
<text x="177.3" y="132.8">INA226</text>
<text x="179.6" y="136.9">SDA</text>
<text x="187.7" y="136.4" transform="rotate(-90 187.7 136.4)">VS</text>
<text x="189.2" y="136.9">Vbus</text>
<text x="264.2" y="135.6">PSU_IN+</text>
<text x="264.2" y="133.1">J2</text>
<text x="167.8" y="142.2">R4</text>
<text x="179.6" y="139.4">SCL</text>
<text x="264.2" y="141.9">PSU_IN-</text>
<text x="264.2" y="139.4">J3</text>
<text x="32.3" y="148.3">GREEN</text>
<text x="32.3" y="145.8">LED1</text>
<text x="167.2" y="144.7">10K</text>
<text x="179.6" y="144.5">A1</text>
<text x="179.6" y="147">A0</text>
<text x="189.2" y="149.6">Vin-</text>
<text x="189.2" y="147">Vin+</text>
<text x="215" y="148.3">100n</text>
<text x="216.1" y="145.8">C10</text>
<text x="227.9" y="147.8">10R</text>
<text x="228.5" y="145.2">R6</text>
<text x="264.2" y="148.3">DUT_OUT-</text>
<text x="264.2" y="145.8">J5</text>
<text x="14.7" y="150.1">+VBUS_USB</text>
<text x="27.5" y="154.6">R13</text>
<text x="167.8" y="154.9">R8</text>
<text x="179.6" y="152.1">Alert</text>
<text x="187.7" y="153.2" transform="rotate(-90 187.7 153.2)">GND</text>
<text x="227.7" y="155.7">10R</text>
<text x="228.3" y="153.1">R7</text>
<text x="264.2" y="154.6">DUT_OUT+</text>
<text x="264.2" y="152.1">J4</text>
<text x="27.5" y="157.2">2K2</text>
<text x="37.1" y="156.4">HOST_GND</text>
<text x="167.2" y="157.4">10K</text>
<text x="16" y="166.3">+3V3_ISO</text>
<text x="32.3" y="165.1">GREEN</text>
<text x="32.3" y="162.5">LED2</text>
<text x="138.3" y="166.1">Q1</text>
<text x="182.6" y="164.8">ISO_GND</text>
<text x="249.9" y="164.8">ISO_GND</text>
<text x="27.1" y="170.8">R14</text>
<text x="27.1" y="173.3">2K2</text>
<text x="37.8" y="173.7">ISO_GND</text>
<text x="126.9" y="173.9">R9</text>
<text x="136" y="168.6">HL2309</text>
<text x="118" y="178.5">D2</text>
<text x="125.7" y="176.5">330R</text>
<text x="149.5" y="176.5">D4</text>
<text x="149.6" y="178.8">MMSZ5242B</text>
<text x="20.3" y="185.1">MH1</text>
<text x="29.2" y="185.1">MH2</text>
<text x="38.1" y="185.1">MH3</text>
<text x="47" y="185.1">MH4</text>
<text x="115.3" y="180.5">SMAJ36A</text>
<text x="116.9" y="185.1">SS14</text>
<text x="118.2" y="183.1">D3</text>
<text x="133.9" y="183.9">R10</text>
<text x="133.3" y="186.4">100K</text>
<text x="16" y="192.7">FID1</text>
<text x="22.4" y="192.7">FID2</text>
<text x="28.7" y="192.7">FID3</text>
<text x="128" y="195.3">ISO_GND</text>
</g>
<g font-size="1.3" fill="#a90000">
<text x="128.8" y="35.5">1</text>
<text x="161.9" y="35.5">6</text>
<text x="128.8" y="40.6">2</text>
<text x="161.9" y="40.6">4</text>
<text x="260.3" y="47">1</text>
<text x="260.3" y="49.5">2</text>
<text x="260.3" y="52">3</text>
<text x="260.3" y="54.6">4</text>
<text x="80.6" y="76.2">8</text>
<text x="90.1" y="73.1" transform="rotate(-90 90.1 73.1)">5</text>
<text x="98.4" y="76.2">6</text>
<text x="80.6" y="81.3">1</text>
<text x="80.6" y="83.8">2</text>
<text x="98.4" y="83.8">4</text>
<text x="98.4" y="78.7">7</text>
<text x="133.9" y="81.3">1</text>
<text x="133.9" y="83.8">2</text>
<text x="156.8" y="83.8">7</text>
<text x="156.8" y="81.3">8</text>
<text x="90.1" y="88.3" transform="rotate(-90 90.1 88.3)">3</text>
<text x="133.9" y="88.9">3</text>
<text x="156.8" y="88.9">6</text>
<text x="133.9" y="91.4">4</text>
<text x="156.8" y="91.4">5</text>
<text x="227.3" y="112.2" transform="rotate(-90 227.3 112.2)">3</text>
<text x="232.4" y="112.2" transform="rotate(-90 232.4 112.2)">2</text>
<text x="237.5" y="112.2" transform="rotate(-90 237.5 112.2)">1</text>
<text x="222.8" y="119.4">8</text>
<text x="240.6" y="119.4">7</text>
<text x="227.3" y="128" transform="rotate(-90 227.3 128)">4</text>
<text x="232.4" y="128" transform="rotate(-90 232.4 128)">5</text>
<text x="237.5" y="128" transform="rotate(-90 237.5 128)">6</text>
<text x="257.7" y="127">1</text>
<text x="177.1" y="135.9">4</text>
<text x="186.7" y="132.8" transform="rotate(-90 186.7 132.8)">6</text>
<text x="194.9" y="135.9">8</text>
<text x="236.8" y="135.9">4</text>
<text x="257.7" y="133.3">1</text>
<text x="177.1" y="143.5">1</text>
<text x="177.1" y="138.4">5</text>
<text x="236.8" y="140.9">3</text>
<text x="257.7" y="139.7">1</text>
<text x="177.1" y="146">2</text>
<text x="194.3" y="146">10</text>
<text x="194.9" y="148.6">9</text>
<text x="236.8" y="148.6">2</text>
<text x="257.7" y="146">1</text>
<text x="177.1" y="151.1">3</text>
<text x="186.7" y="155.6" transform="rotate(-90 186.7 155.6)">7</text>
<text x="236.8" y="153.6">1</text>
<text x="257.7" y="152.4">1</text>
<text x="135.2" y="171.4">2</text>
<text x="142.8" y="171.4">3</text>
<text x="139.7" y="178.5" transform="rotate(-90 139.7 178.5)">1</text>
</g>
<g font-size="1.3" fill="#0000c2">
<text x="265.2" y="48">GND</text>
<text x="265.3" y="50.8">VCC</text>
<text x="265.4" y="53.3">SCL</text>
<text x="265.3" y="55.8">SDA</text>
</g>
<g font-size="1.3" fill="#b6b452">
<text x="238.8" y="53.1">OLED_I2CSCL</text>
<text x="238.7" y="55.7">OLED_I2CSDA</text>
<text x="171.4" y="96.3">OLED_I2CSDA</text>
<text x="171.5" y="101.4">OLED_I2CSCL</text>
</g>
<g font-size="1.3" fill="#84d40c">
<text x="59.7" y="83.7">USBCD-</text>
<text x="59.7" y="81.2">USBCD+</text>
<text x="55.9" y="101.5">USBCC1</text>
<text x="55.9" y="104">USBCC2</text>
</g>
<g font-size="1.3" fill="#ff66f5">
<text x="115.6" y="83.7">UART_RX</text>
<text x="115.6" y="88.8">UART_TX</text>
<text x="160" y="87.5">ISO_UART_TX</text>
<text x="160" y="85">ISO_UART_RX</text>
</g>
<g font-size="1.3" fill="#0f0f0f">
<text x="248.9" y="79.9">MCU_GP10</text>
<text x="247.6" y="124.3">PROBE+</text>
<text x="245.1" y="133.2">PSU_IN+</text>
<text x="240" y="156.1">DUT_OUT+</text>
</g>
<g font-size="1.3" fill="#d1aa5e">
<text x="259.2" y="93.8">INA_I2CSCL</text>
<text x="259.2" y="96.3">INA_I2CSDA</text>
<text x="149" y="129.3">INA_I2CSDA</text>
<text x="149.1" y="147.1">INA_I2CSCL</text>
</g>
<g font-size="1.3" fill="#ff1e3b">
<text x="115.7" y="163.8">VOLTAGE</text>
<text x="124.8" y="163.8">OUTPUT</text>
<text x="135.9" y="163.8">←</text>
<text x="138.6" y="163.8">←</text>
<text x="141.3" y="163.8">←</text>
<text x="147.5" y="163.8">VOLTAGE</text>
<text x="156.6" y="163.8">INPUT</text>
</g>
<g font-size="1.2" fill="#be68ae">
<text x="243.8" y="110">(PROBE</text>
<text x="243.8" y="111.5">- DPDT</text>
<text x="243.8" y="113">- pole</text>
<text x="249.1" y="110">/ PSU_SENSE</text>
<text x="249.1" y="111.5">switch</text>
<text x="249.1" y="113">1 common</text>
<text x="254.3" y="111.5">(double</text>
<text x="255.8" y="113">pin</text>
<text x="258" y="110">selection</text>
<text x="258.8" y="113">connects</text>
<text x="260.3" y="111.5">pole,</text>
<text x="264.7" y="111.5">double</text>
<text x="265.5" y="113">to MCU</text>
<text x="265.5" y="110">switch):</text>
<text x="270" y="111.5">throw)</text>
<text x="270.7" y="113">GP10</text>
<text x="274.4" y="113">(to</text>
<text x="277.4" y="113">be</text>
<text x="243.8" y="116">- pole</text>
<text x="243.8" y="119">- if GP -&gt; high:</text>
<text x="244.6" y="114.5">configured</text>
<text x="244.6" y="117.5">Protection</text>
<text x="249.1" y="116">2 common</text>
<text x="252.8" y="114.5">as PULLUP)</text>
<text x="252.8" y="117.5">Circuit</text>
<text x="255.8" y="116">pin</text>
<text x="256.5" y="119">INA VBUS</text>
<text x="258.8" y="116">connects</text>
<text x="263.2" y="119">is reading</text>
<text x="265.5" y="116">to INA226</text>
<text x="271.4" y="119">PSU_IN+</text>
<text x="277.4" y="119">voltage</text>
<text x="243.8" y="120.5">- if GP -&gt; low</text>
<text x="255" y="120.5">: INA VBUS</text>
<text x="263.2" y="120.5">is reading</text>
<text x="271.4" y="120.5">PROBE+</text>
<text x="276.7" y="120.5">voltage</text>
</g>
<g font-size="1" fill="#a90000">
<text x="207.2" y="64.7">5V</text>
<text x="237.6" y="66">RX</text>
<text x="206.7" y="67.2">3V3</text>
<text x="237.8" y="68.5">TX</text>
<text x="50.9" y="72.3">A4_B9</text>
<text x="52.3" y="77.4">A6</text>
<text x="237.7" y="77.4">11</text>
<text x="237.7" y="74.9">12</text>
<text x="237.7" y="72.3">13</text>
<text x="52.2" y="79.9">B6</text>
<text x="207.7" y="79.9">1</text>
<text x="207.7" y="82.5">2</text>
<text x="237.7" y="79.9">10</text>
<text x="238.1" y="82.5">9</text>
<text x="52.2" y="87.6">B7</text>
<text x="52.3" y="85">A7</text>
<text x="207.7" y="85">3</text>
<text x="207.7" y="87.6">4</text>
<text x="238.1" y="87.6">7</text>
<text x="238.1" y="85">8</text>
<text x="52.3" y="93.9">A8</text>
<text x="207.7" y="90.1">5</text>
<text x="207.7" y="92.6">6</text>
<text x="237.1" y="95.2">GND</text>
<text x="52.2" y="96.4">B8</text>
<text x="52.3" y="101.5">A5</text>
<text x="52.2" y="104.1">B5</text>
<text x="29.1" y="110.8" transform="rotate(-90 29.1 110.8)">SH1</text>
<text x="38" y="112.1" transform="rotate(-90 38 112.1)">A1_B12</text>
</g>
<g font-size="1" fill="#006464">
<text x="211.8" y="65.5">5V</text>
<text x="211.8" y="68.1">3V3(OUT)</text>
<text x="233" y="66.8">RX</text>
<text x="233.2" y="69.4">TX</text>
<text x="45.6" y="73.2">VBUS</text>
<text x="231" y="75.7">GP12</text>
<text x="231" y="73.2">GP13</text>
<text x="46.5" y="78.2">DP1</text>
<text x="46.5" y="80.8">DP2</text>
<text x="211.8" y="80.8">GP1</text>
<text x="211.8" y="83.3">GP2</text>
<text x="231" y="80.8">GP10</text>
<text x="231" y="78.2">GP11</text>
<text x="232" y="83.3">GP9</text>
<text x="46.5" y="85.9">DN1</text>
<text x="46.5" y="88.4">DN2</text>
<text x="211.8" y="85.9">GP3</text>
<text x="211.8" y="88.4">GP4</text>
<text x="232" y="88.4">GP7</text>
<text x="232" y="85.9">GP8</text>
<text x="45.5" y="94.8">SBU1</text>
<text x="211.8" y="90.9">GP5</text>
<text x="211.8" y="93.5">GP6</text>
<text x="45.5" y="97.3">SBU2</text>
<text x="231.9" y="96">GND</text>
<text x="30" y="105.7" transform="rotate(-90 30 105.7)">SHIELD</text>
<text x="38.9" y="105.7" transform="rotate(-90 38.9 105.7)">GND</text>
<text x="46.5" y="102.4">CC1</text>
<text x="46.5" y="104.9">CC2</text>
</g>
<g font-size="1" fill="#ff1e3b">
<text x="119.9" y="166.6">(INA_VBUS)</text>
<text x="147" y="166.4">(PSU_IN+</text>
<text x="155.2" y="166.4">/</text>
<text x="157.3" y="166.4">PROBE+)</text>
</g>
</svg>
